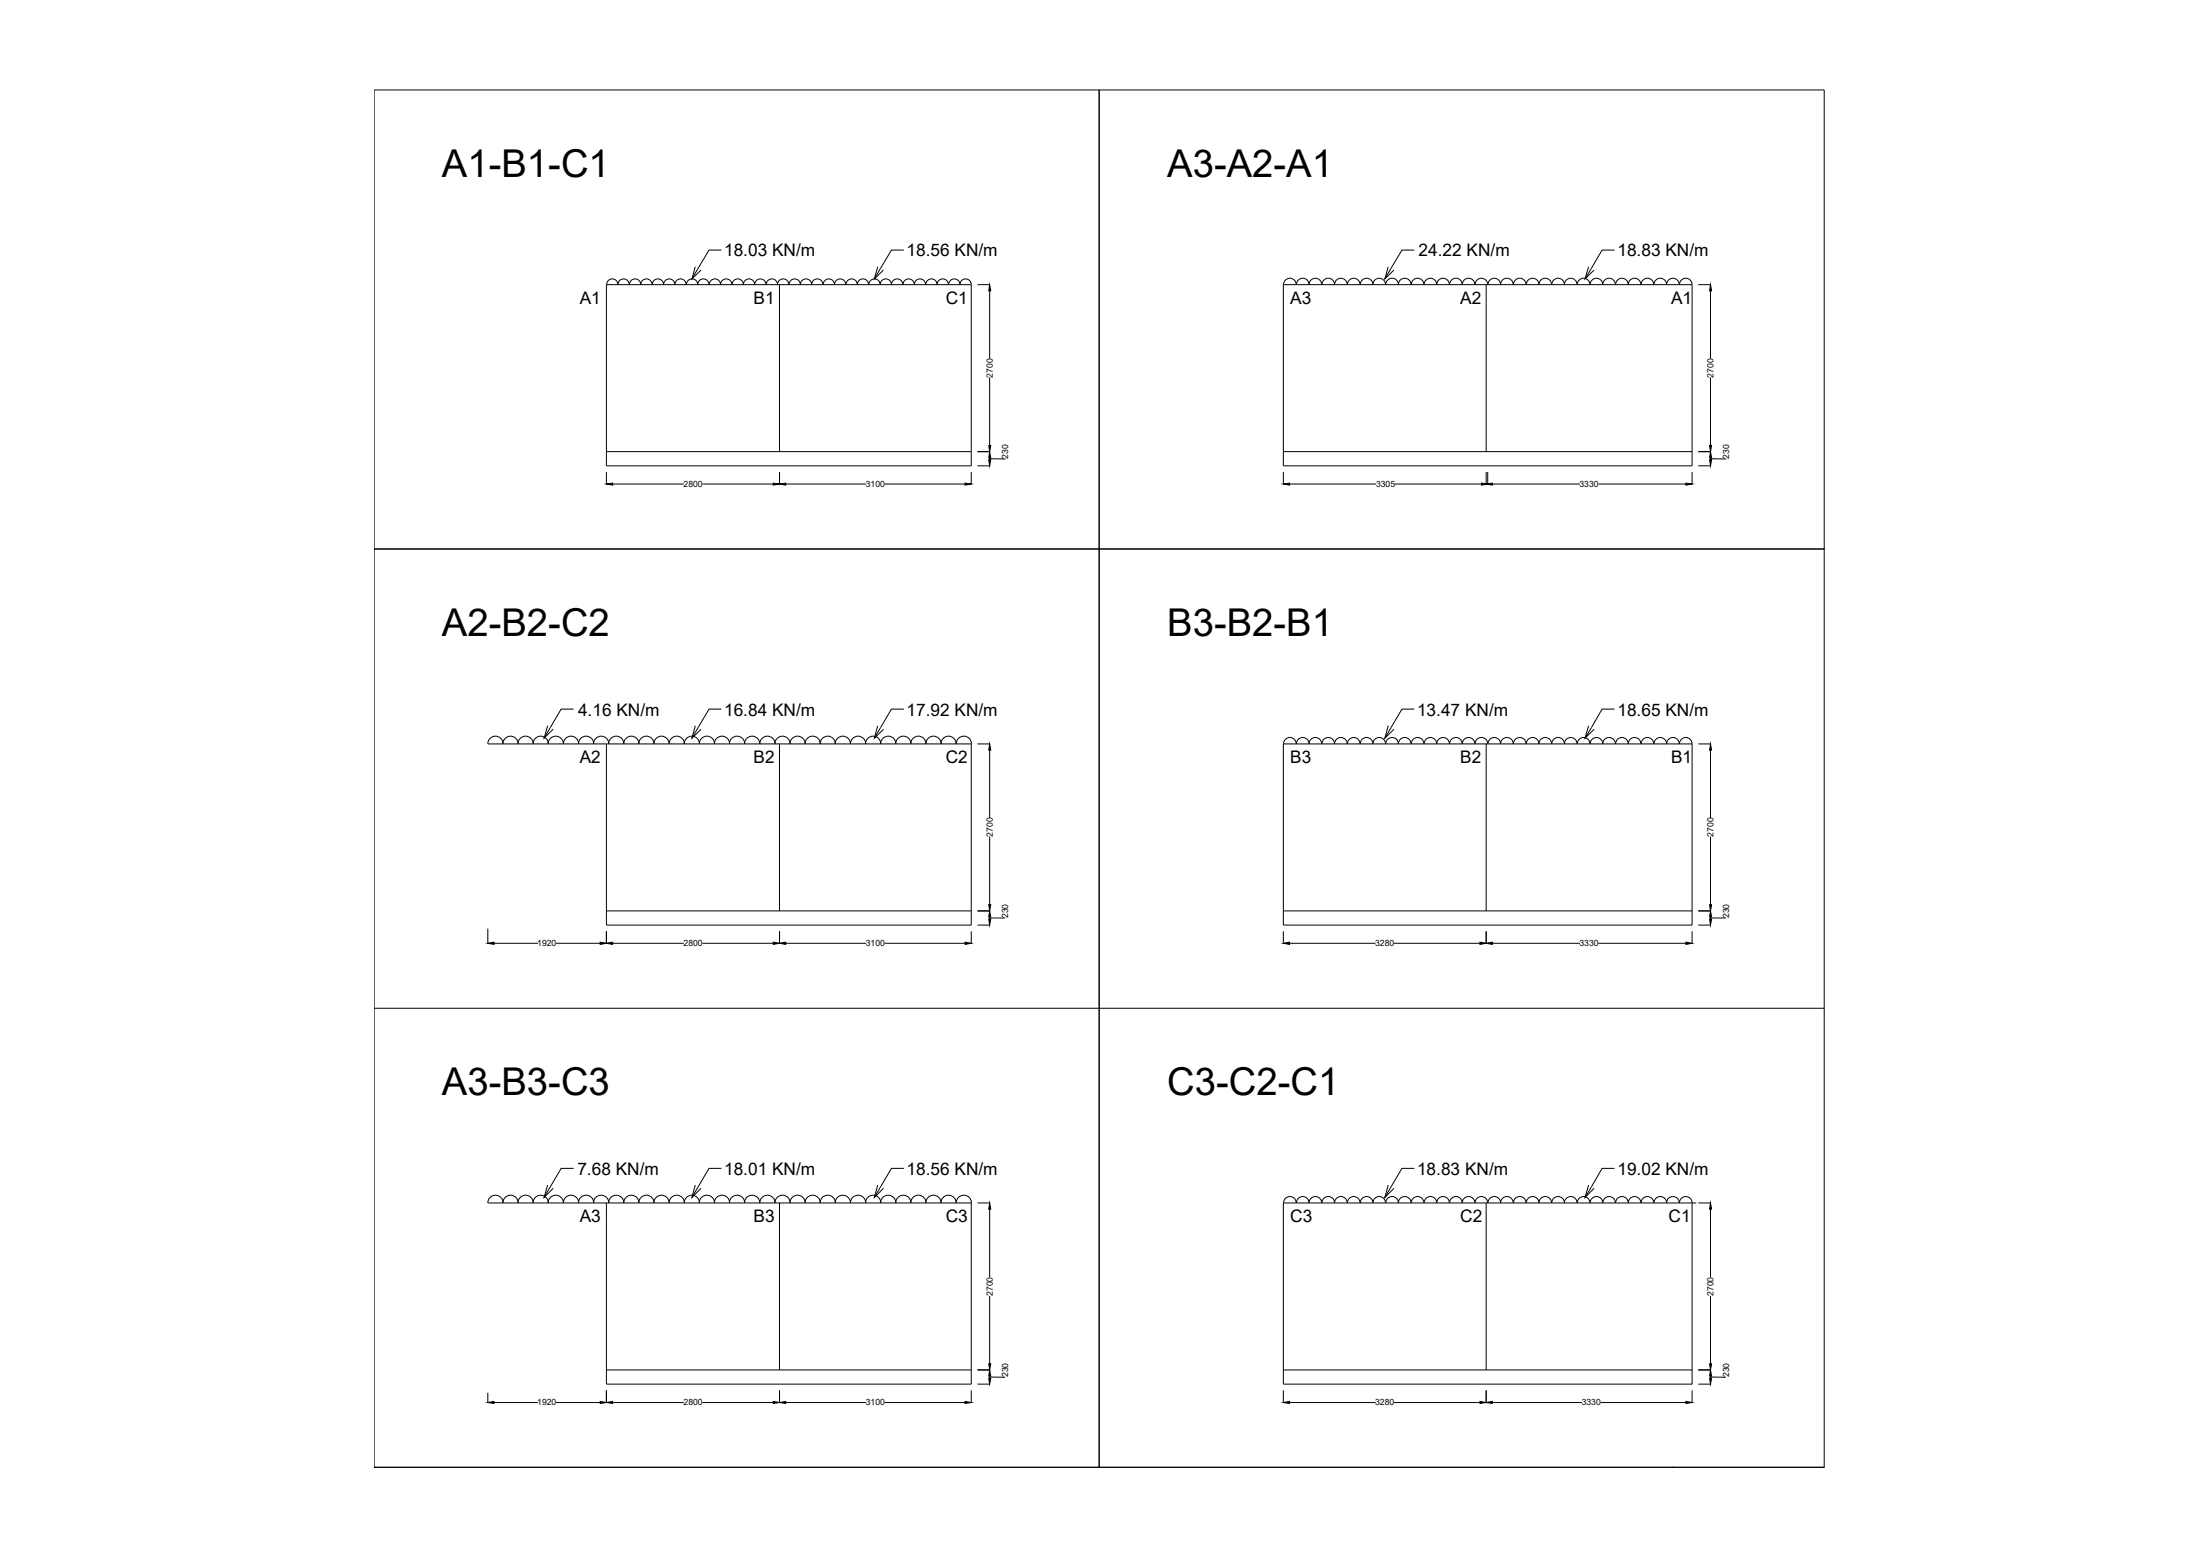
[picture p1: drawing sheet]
<svg xmlns="http://www.w3.org/2000/svg" width="420mm" height="297mm" viewBox="0 0 420 297" stroke-linecap="round" stroke-linejoin="round" font-family="sans-serif">
<!-- layer: 0 -->
<g fill="none" stroke="#000" stroke-width=".19">
<path d="M71.4 17.2h277v87.6h-138.5v-87.6v87.6h-138.5zM115.8 54.3v34.6h69.7v-34.6M115.8 54.3h69.7M115.9 54.3a1.08 1.08 0 0 1 1-1.1 1.08 1.08 0 0 1 1.1 1.1 1.08 1.08 0 0 1 1.1-1.1 1.08 1.08 0 0 1 1.1 1.1M120.2 54.3a1.08 1.08 0 0 1 1.1-1.1 1.08 1.08 0 0 1 1.1 1.1 1.08 1.08 0 0 1 1.1-1.1 1.08 1.08 0 0 1 1 1.1M124.6 54.3a1.08 1.08 0 0 1 1.1-1.1 1.08 1.08 0 0 1 1 1.1 1.08 1.08 0 0 1 1.1-1.1 1.08 1.08 0 0 1 1.1 1.1 1.08 1.08 0 0 1 1.1-1.1 1.08 1.08 0 0 1 1 1.1M131.1 54.3a1.08 1.08 0 0 1 1.1-1.1 1.08 1.08 0 0 1 1.1 1.1 1.08 1.08 0 0 1 1-1.1 1.08 1.08 0 0 1 1.1 1.1M132.8 50.9l-.6 2.3 1.7-1.7M135.5 54.3a1.08 1.08 0 0 1 1-1.1 1.08 1.08 0 0 1 1.1 1.1 1.08 1.08 0 0 1 1.1-1.1 1.08 1.08 0 0 1 1.1 1.1M137.8 47.7h-2.4l-3.2 5.5M139.8 54.3a1.08 1.08 0 0 1 1.1-1.1 1.08 1.08 0 0 1 1.1 1.1 1.08 1.08 0 0 1 1.1-1.1 1.08 1.08 0 0 1 1 1.1 1.08 1.08 0 0 1 1.1-1.1 1.08 1.08 0 0 1 1.1 1.1M146.3 54.3a1.08 1.08 0 0 1 1.1-1.1 1.08 1.08 0 0 1 1.1 1.1 1.08 1.08 0 0 1 1.1-1.1 1.08 1.08 0 0 1 1.1 1.1"/>
<path d="M148.9 54.3v31.9M150.7 54.3a1.08 1.08 0 0 1 1.1-1.1 1.08 1.08 0 0 1 1.1 1.1 1.08 1.08 0 0 1 1-1.1 1.08 1.08 0 0 1 1.1 1.1 1.08 1.08 0 0 1 1.1-1.1 1.08 1.08 0 0 1 1.1 1.1M157.2 54.3a1.08 1.08 0 0 1 1.1-1.1 1.08 1.08 0 0 1 1.1 1.1 1.08 1.08 0 0 1 1.1-1.1 1.08 1.08 0 0 1 1 1.1M161.6 54.3a1.08 1.08 0 0 1 1.1-1.1 1.08 1.08 0 0 1 1 1.1 1.08 1.08 0 0 1 1.1-1.1 1.08 1.08 0 0 1 1.1 1.1M165.9 54.3a1.08 1.08 0 0 1 1.1-1.1 1.08 1.08 0 0 1 1.1 1.1 1.08 1.08 0 0 1 1.1-1.1 1.08 1.08 0 0 1 1.1 1.1 1.08 1.08 0 0 1 1-1.1 1.08 1.08 0 0 1 1.1 1.1M167.6 50.9l-.6 2.3 1.7-1.7M172.5 54.3a1.08 1.08 0 0 1 1-1.1 1.08 1.08 0 0 1 1.1 1.1 1.08 1.08 0 0 1 1.1-1.1 1.08 1.08 0 0 1 1.1 1.1M172.6 47.7h-2.3l-3.3 5.5M176.8 54.3a1.08 1.08 0 0 1 1.1-1.1 1.08 1.08 0 0 1 1.1 1.1 1.08 1.08 0 0 1 1.1-1.1 1.08 1.08 0 0 1 1 1.1M181.2 54.3a1.08 1.08 0 0 1 1.1-1.1 1.08 1.08 0 0 1 1 1.1 1.08 1.08 0 0 1 1.1-1.1 1.08 1.08 0 0 1 1.1 1.1M186.7 54.3h2.3M189 55.5v13"/>
<path d="M245.1 54.3h78.1v34.6h-78.1zM245.1 54.3a1.21 1.21 0 0 1 1.2-1.2 1.21 1.21 0 0 1 1.3 1.2M247.6 54.3a1.21 1.21 0 0 1 1.2-1.2 1.21 1.21 0 0 1 1.2 1.2 1.21 1.21 0 0 1 1.2-1.2 1.21 1.21 0 0 1 1.2 1.2M252.5 54.3a1.21 1.21 0 0 1 1.2-1.2 1.21 1.21 0 0 1 1.2 1.2 1.21 1.21 0 0 1 1.2-1.2 1.21 1.21 0 0 1 1.2 1.2M257.3 54.3a1.21 1.21 0 0 1 1.2-1.2 1.21 1.21 0 0 1 1.2 1.2M259.8 54.3a1.21 1.21 0 0 1 1.2-1.2 1.21 1.21 0 0 1 1.2 1.2 1.21 1.21 0 0 1 1.2-1.2 1.21 1.21 0 0 1 1.2 1.2M264.7 54.3a1.21 1.21 0 0 1 1.2-1.2 1.21 1.21 0 0 1 1.2 1.2 1.21 1.21 0 0 1 1.2-1.2 1.21 1.21 0 0 1 1.2 1.2M265.1 50.9l-.6 2.3 1.7-1.7M269.5 54.3a1.21 1.21 0 0 1 1.2-1.2 1.21 1.21 0 0 1 1.2 1.2 1.23 1.23 0 0 1 1.3-1.2 1.23 1.23 0 0 1 1.2 1.2 1.21 1.21 0 0 1 1.2-1.2 1.21 1.21 0 0 1 1.2 1.2 1.23 1.23 0 0 1 1.2-1.2 1.23 1.23 0 0 1 1.3 1.2 1.21 1.21 0 0 1 1.2-1.2 1.21 1.21 0 0 1 1.2 1.2M270.1 47.7h-2.4l-3.2 5.5M281.7 54.3a1.21 1.21 0 0 1 1.2-1.2 1.21 1.21 0 0 1 1.2 1.2M283.8 54.3v31.9"/>
<path d="M284.2 54.3a1.21 1.21 0 0 1 1.2-1.2 1.21 1.21 0 0 1 1.2 1.2 1.21 1.21 0 0 1 1.2-1.2 1.21 1.21 0 0 1 1.2 1.2M289 54.3a1.21 1.21 0 0 1 1.2-1.2 1.21 1.21 0 0 1 1.3 1.2M291.5 54.3a1.21 1.21 0 0 1 1.2-1.2 1.21 1.21 0 0 1 1.2 1.2 1.21 1.21 0 0 1 1.2-1.2 1.21 1.21 0 0 1 1.2 1.2M296.4 54.3a1.21 1.21 0 0 1 1.2-1.2 1.21 1.21 0 0 1 1.2 1.2 1.21 1.21 0 0 1 1.2-1.2 1.21 1.21 0 0 1 1.2 1.2M301.2 54.3a1.21 1.21 0 0 1 1.2-1.2 1.21 1.21 0 0 1 1.2 1.2M303.4 50.9l-.7 2.3 1.7-1.7M303.7 54.3a1.21 1.21 0 0 1 1.2-1.2 1.21 1.21 0 0 1 1.2 1.2 1.21 1.21 0 0 1 1.2-1.2 1.21 1.21 0 0 1 1.2 1.2 1.23 1.23 0 0 1 1.2-1.2 1.23 1.23 0 0 1 1.3 1.2 1.21 1.21 0 0 1 1.2-1.2 1.21 1.21 0 0 1 1.2 1.2 1.23 1.23 0 0 1 1.2-1.2 1.23 1.23 0 0 1 1.2 1.2M308.3 47.7h-2.3l-3.3 5.5M315.9 54.3a1.21 1.21 0 0 1 1.2-1.2 1.21 1.21 0 0 1 1.2 1.2 1.21 1.21 0 0 1 1.2-1.2 1.21 1.21 0 0 1 1.2 1.2M320.7 54.3a1.21 1.21 0 0 1 1.3-1.2 1.21 1.21 0 0 1 1.2 1.2M324.3 54.3h2.4M326.7 55.5v13"/>
<path d="M189 72v13M326.7 72v13M115.8 90.1v2.3M115.8 86.2h69.7M117 92.4h13.6M134.1 92.4h13.6M148.9 90.1v2.3M150.1 92.4h15.3M168.9 92.4h15.4M185.5 90.1v2.3M186.7 86.2h2.3M186.7 88.9h2.3"/>
<path d="M189 87.6h3M189 87.4v.3M245.1 90.1v2.3M245.1 86.2h78.1M246.3 92.4h16.5M266.4 92.4h16.5M283.8 90.1v2.3M284.1 90.1v2.3M285 92.4h16.7M305.3 92.4h16.7M323.2 90.1v2.3M324.3 86.2h2.4"/>
<path d="M324.3 88.9h2.4M326.7 87.6h2.9M326.7 87.4v.3M71.4 104.8h138.5v175.3h-138.5zM209.9 104.8h138.5v175.3h-138.5zM104.6 138.5l-.7 2.4 1.7-1.7M109.5 135.4h-2.3l-3.3 5.5M132.8 138.5l-.6 2.4 1.7-1.7M137.8 135.4h-2.4l-3.2 5.5M167.6 138.5l-.6 2.4 1.7-1.7M172.6 135.4h-2.3l-3.3 5.5M265.1 138.5l-.6 2.4 1.7-1.7"/>
<path d="M270.1 135.4h-2.4l-3.2 5.5M303.4 138.5l-.7 2.4 1.7-1.7M308.3 135.4h-2.3l-3.3 5.5M98.9 142a1.46 1.46 0 0 1 1.5-1.5 1.46 1.46 0 0 1 1.4 1.5M99 142a1.44 1.44 0 0 0-1.5-1.5 1.44 1.44 0 0 0-1.4 1.5 1.46 1.46 0 0 0-1.5-1.5 1.46 1.46 0 0 0-1.4 1.5h92.3v34.6h-69.7v-34.6M101.8 142a1.46 1.46 0 0 1 1.5-1.5 1.46 1.46 0 0 1 1.4 1.5M104.7 142a1.46 1.46 0 0 1 1.4-1.5 1.46 1.46 0 0 1 1.5 1.5 1.46 1.46 0 0 1 1.5-1.5 1.46 1.46 0 0 1 1.4 1.5M110.5 142a1.46 1.46 0 0 1 1.4-1.5 1.46 1.46 0 0 1 1.5 1.5M113.4 142a1.46 1.46 0 0 1 1.4-1.5 1.46 1.46 0 0 1 1.5 1.5M116.2 142a1.46 1.46 0 0 1 1.5-1.5 1.46 1.46 0 0 1 1.5 1.5M119.1 142a1.46 1.46 0 0 1 1.5-1.5 1.46 1.46 0 0 1 1.4 1.5M122 142a1.46 1.46 0 0 1 1.5-1.5 1.46 1.46 0 0 1 1.4 1.5"/>
<path d="M124.9 142a1.46 1.46 0 0 1 1.4-1.5 1.46 1.46 0 0 1 1.5 1.5 1.46 1.46 0 0 1 1.5-1.5 1.46 1.46 0 0 1 1.4 1.5M130.7 142a1.46 1.46 0 0 1 1.4-1.5 1.46 1.46 0 0 1 1.5 1.5M133.5 142a1.46 1.46 0 0 1 1.5-1.5 1.46 1.46 0 0 1 1.5 1.5M136.4 142a1.46 1.46 0 0 1 1.5-1.5 1.46 1.46 0 0 1 1.4 1.5M139.3 142a1.46 1.46 0 0 1 1.5-1.5 1.46 1.46 0 0 1 1.4 1.5M142.2 142a1.46 1.46 0 0 1 1.4-1.5 1.46 1.46 0 0 1 1.5 1.5 1.46 1.46 0 0 1 1.5-1.5 1.46 1.46 0 0 1 1.4 1.5M148 142a1.46 1.46 0 0 1 1.4-1.5 1.46 1.46 0 0 1 1.5 1.5M148.9 142v31.9M150.9 142a1.46 1.46 0 0 1 1.4-1.5 1.46 1.46 0 0 1 1.5 1.5M153.7 142a1.46 1.46 0 0 1 1.5-1.5 1.46 1.46 0 0 1 1.5 1.5M156.6 142a1.46 1.46 0 0 1 1.5-1.5 1.46 1.46 0 0 1 1.4 1.5 1.44 1.44 0 0 1 1.5-1.5 1.44 1.44 0 0 1 1.4 1.5 1.46 1.46 0 0 1 1.5-1.5 1.46 1.46 0 0 1 1.4 1.5M165.3 142a1.46 1.46 0 0 1 1.5-1.5 1.46 1.46 0 0 1 1.4 1.5"/>
<path d="M168.2 142a1.46 1.46 0 0 1 1.4-1.5 1.46 1.46 0 0 1 1.5 1.5M171.1 142a1.46 1.46 0 0 1 1.4-1.5 1.46 1.46 0 0 1 1.5 1.5M173.9 142a1.46 1.46 0 0 1 1.5-1.5 1.46 1.46 0 0 1 1.5 1.5M176.8 142a1.46 1.46 0 0 1 1.5-1.5 1.46 1.46 0 0 1 1.4 1.5 1.44 1.44 0 0 1 1.5-1.5 1.44 1.44 0 0 1 1.4 1.5 1.46 1.46 0 0 1 1.5-1.5 1.46 1.46 0 0 1 1.4 1.5M186.7 142h2.3M189 143.2v13M189 159.7v13M245.1 142h78.1v34.6h-78.1zM245.1 142a1.21 1.21 0 0 1 1.2-1.2 1.21 1.21 0 0 1 1.3 1.2M247.6 142a1.21 1.21 0 0 1 1.2-1.2 1.21 1.21 0 0 1 1.2 1.2 1.21 1.21 0 0 1 1.2-1.2 1.21 1.21 0 0 1 1.2 1.2M252.5 142a1.21 1.21 0 0 1 1.2-1.2 1.21 1.21 0 0 1 1.2 1.2 1.21 1.21 0 0 1 1.2-1.2 1.21 1.21 0 0 1 1.2 1.2M257.3 142a1.21 1.21 0 0 1 1.2-1.2 1.21 1.21 0 0 1 1.2 1.2"/>
<path d="M259.8 142a1.21 1.21 0 0 1 1.2-1.2 1.21 1.21 0 0 1 1.2 1.2 1.21 1.21 0 0 1 1.2-1.2 1.21 1.21 0 0 1 1.2 1.2M264.7 142a1.21 1.21 0 0 1 1.2-1.2 1.21 1.21 0 0 1 1.2 1.2 1.21 1.21 0 0 1 1.2-1.2 1.21 1.21 0 0 1 1.2 1.2M269.5 142a1.21 1.21 0 0 1 1.2-1.2 1.21 1.21 0 0 1 1.2 1.2 1.23 1.23 0 0 1 1.3-1.2 1.23 1.23 0 0 1 1.2 1.2 1.21 1.21 0 0 1 1.2-1.2 1.21 1.21 0 0 1 1.2 1.2 1.23 1.23 0 0 1 1.2-1.2 1.23 1.23 0 0 1 1.3 1.2 1.21 1.21 0 0 1 1.2-1.2 1.21 1.21 0 0 1 1.2 1.2M281.7 142a1.21 1.21 0 0 1 1.2-1.2 1.21 1.21 0 0 1 1.2 1.2M283.8 142v31.9M284.2 142a1.21 1.21 0 0 1 1.2-1.2 1.21 1.21 0 0 1 1.2 1.2 1.21 1.21 0 0 1 1.2-1.2 1.21 1.21 0 0 1 1.2 1.2M289 142a1.21 1.21 0 0 1 1.2-1.2 1.21 1.21 0 0 1 1.3 1.2M291.5 142a1.21 1.21 0 0 1 1.2-1.2 1.21 1.21 0 0 1 1.2 1.2 1.21 1.21 0 0 1 1.2-1.2 1.21 1.21 0 0 1 1.2 1.2M296.4 142a1.21 1.21 0 0 1 1.2-1.2 1.21 1.21 0 0 1 1.2 1.2 1.21 1.21 0 0 1 1.2-1.2 1.21 1.21 0 0 1 1.2 1.2M301.2 142a1.21 1.21 0 0 1 1.2-1.2 1.21 1.21 0 0 1 1.2 1.2M303.7 142a1.21 1.21 0 0 1 1.2-1.2 1.21 1.21 0 0 1 1.2 1.2 1.21 1.21 0 0 1 1.2-1.2 1.21 1.21 0 0 1 1.2 1.2 1.23 1.23 0 0 1 1.2-1.2 1.23 1.23 0 0 1 1.3 1.2 1.21 1.21 0 0 1 1.2-1.2 1.21 1.21 0 0 1 1.2 1.2 1.23 1.23 0 0 1 1.2-1.2 1.23 1.23 0 0 1 1.2 1.2M315.9 142a1.21 1.21 0 0 1 1.2-1.2 1.21 1.21 0 0 1 1.2 1.2 1.21 1.21 0 0 1 1.2-1.2 1.21 1.21 0 0 1 1.2 1.2"/>
<path d="M320.7 142a1.21 1.21 0 0 1 1.3-1.2 1.21 1.21 0 0 1 1.2 1.2M324.3 142h2.4M326.7 143.2v13M326.7 159.7v13M93.2 177.3v2.8M115.8 177.8v2.3M115.8 173.9h69.7M148.9 177.8v2.3M185.5 177.8v2.3M186.7 173.9h2.3M186.7 176.6h2.3M189 175v.4"/>
<path d="M189 175.2h3M245.1 177.8v2.3M245.1 173.9h78.1M283.8 177.8v2.3M323.2 177.8v2.3M324.3 173.9h2.4M324.3 176.6h2.4M326.7 175v.4M326.7 175.2h2.9M71.4 192.5h277M94.3 180.1h8.5M106.2 180.1h8.4"/>
<path d="M117 180.1h13.6M134.1 180.1h13.6M150.1 180.1h15.3M168.9 180.1h15.4M246.3 180.1h16.4M266.2 180.1h16.4M285 180.1h16.7M305.3 180.1h16.7M93.2 229.6a1.46 1.46 0 0 1 1.4-1.4 1.46 1.46 0 0 1 1.5 1.4 1.44 1.44 0 0 1 1.4-1.4 1.44 1.44 0 0 1 1.5 1.4M93.2 229.6h92.3v34.6h-69.7v-34.6M98.9 229.6a1.46 1.46 0 0 1 1.5-1.4 1.46 1.46 0 0 1 1.4 1.4M101.8 229.6a1.46 1.46 0 0 1 1.5-1.4 1.46 1.46 0 0 1 1.4 1.4"/>
<path d="M104.6 226.2l-.7 2.4 1.7-1.7M104.7 229.6a1.46 1.46 0 0 1 1.4-1.4 1.46 1.46 0 0 1 1.5 1.4 1.46 1.46 0 0 1 1.5-1.4 1.46 1.46 0 0 1 1.4 1.4M109.5 223h-2.3l-3.3 5.6M110.5 229.6a1.46 1.46 0 0 1 1.4-1.4 1.46 1.46 0 0 1 1.5 1.4M113.4 229.6a1.46 1.46 0 0 1 1.4-1.4 1.46 1.46 0 0 1 1.5 1.4M116.2 229.6a1.46 1.46 0 0 1 1.5-1.4 1.46 1.46 0 0 1 1.5 1.4M119.1 229.6a1.46 1.46 0 0 1 1.5-1.4 1.46 1.46 0 0 1 1.4 1.4M122 229.6a1.46 1.46 0 0 1 1.5-1.4 1.46 1.46 0 0 1 1.4 1.4M124.9 229.6a1.46 1.46 0 0 1 1.4-1.4 1.46 1.46 0 0 1 1.5 1.4 1.46 1.46 0 0 1 1.5-1.4 1.46 1.46 0 0 1 1.4 1.4M130.7 229.6a1.46 1.46 0 0 1 1.4-1.4 1.46 1.46 0 0 1 1.5 1.4M132.8 226.2l-.6 2.4 1.7-1.7M133.5 229.6a1.46 1.46 0 0 1 1.5-1.4 1.46 1.46 0 0 1 1.5 1.4"/>
<path d="M136.4 229.6a1.46 1.46 0 0 1 1.5-1.4 1.46 1.46 0 0 1 1.4 1.4M137.8 223h-2.4l-3.2 5.6M139.3 229.6a1.46 1.46 0 0 1 1.5-1.4 1.46 1.46 0 0 1 1.4 1.4M142.2 229.6a1.46 1.46 0 0 1 1.4-1.4 1.46 1.46 0 0 1 1.5 1.4 1.46 1.46 0 0 1 1.5-1.4 1.46 1.46 0 0 1 1.4 1.4M148 229.6a1.46 1.46 0 0 1 1.4-1.4 1.46 1.46 0 0 1 1.5 1.4M148.9 229.6v31.9M150.9 229.6a1.46 1.46 0 0 1 1.4-1.4 1.46 1.46 0 0 1 1.5 1.4M153.7 229.6a1.46 1.46 0 0 1 1.5-1.4 1.46 1.46 0 0 1 1.5 1.4M156.6 229.6a1.46 1.46 0 0 1 1.5-1.4 1.46 1.46 0 0 1 1.4 1.4 1.44 1.44 0 0 1 1.5-1.4 1.44 1.44 0 0 1 1.4 1.4 1.46 1.46 0 0 1 1.5-1.4 1.46 1.46 0 0 1 1.4 1.4M165.3 229.6a1.46 1.46 0 0 1 1.5-1.4 1.46 1.46 0 0 1 1.4 1.4M167.6 226.2l-.6 2.4 1.7-1.7M168.2 229.6a1.46 1.46 0 0 1 1.4-1.4 1.46 1.46 0 0 1 1.5 1.4"/>
<path d="M171.1 229.6a1.46 1.46 0 0 1 1.4-1.4 1.46 1.46 0 0 1 1.5 1.4M172.6 223h-2.3l-3.3 5.6M173.9 229.6a1.46 1.46 0 0 1 1.5-1.4 1.46 1.46 0 0 1 1.5 1.4M176.8 229.6a1.46 1.46 0 0 1 1.5-1.4 1.46 1.46 0 0 1 1.4 1.4 1.44 1.44 0 0 1 1.5-1.4 1.44 1.44 0 0 1 1.4 1.4 1.46 1.46 0 0 1 1.5-1.4 1.46 1.46 0 0 1 1.4 1.4M186.7 229.6h2.3M189 230.8v13M245.1 229.6a1.21 1.21 0 0 1 1.2-1.2 1.21 1.21 0 0 1 1.3 1.2M247.6 229.6a1.21 1.21 0 0 1 1.2-1.2 1.21 1.21 0 0 1 1.2 1.2 1.21 1.21 0 0 1 1.2-1.2 1.21 1.21 0 0 1 1.2 1.2M252.5 229.6a1.21 1.21 0 0 1 1.2-1.2 1.21 1.21 0 0 1 1.2 1.2 1.21 1.21 0 0 1 1.2-1.2 1.21 1.21 0 0 1 1.2 1.2M257.3 229.6a1.21 1.21 0 0 1 1.2-1.2 1.21 1.21 0 0 1 1.2 1.2M259.8 229.6a1.21 1.21 0 0 1 1.2-1.2 1.21 1.21 0 0 1 1.2 1.2 1.21 1.21 0 0 1 1.2-1.2 1.21 1.21 0 0 1 1.2 1.2M264.7 229.6a1.21 1.21 0 0 1 1.2-1.2 1.21 1.21 0 0 1 1.2 1.2 1.21 1.21 0 0 1 1.2-1.2 1.21 1.21 0 0 1 1.2 1.2"/>
<path d="M265.1 226.2l-.6 2.4 1.7-1.7M269.5 229.6a1.21 1.21 0 0 1 1.2-1.2 1.21 1.21 0 0 1 1.2 1.2 1.23 1.23 0 0 1 1.3-1.2 1.23 1.23 0 0 1 1.2 1.2 1.21 1.21 0 0 1 1.2-1.2 1.21 1.21 0 0 1 1.2 1.2 1.23 1.23 0 0 1 1.2-1.2 1.23 1.23 0 0 1 1.3 1.2 1.21 1.21 0 0 1 1.2-1.2 1.21 1.21 0 0 1 1.2 1.2M270.1 223h-2.4l-3.2 5.6M281.7 229.6a1.21 1.21 0 0 1 1.2-1.2 1.21 1.21 0 0 1 1.2 1.2M283.8 229.6v31.9M284.2 229.6a1.21 1.21 0 0 1 1.2-1.2 1.21 1.21 0 0 1 1.2 1.2 1.21 1.21 0 0 1 1.2-1.2 1.21 1.21 0 0 1 1.2 1.2M289 229.6a1.21 1.21 0 0 1 1.2-1.2 1.21 1.21 0 0 1 1.3 1.2M291.5 229.6a1.21 1.21 0 0 1 1.2-1.2 1.21 1.21 0 0 1 1.2 1.2 1.21 1.21 0 0 1 1.2-1.2 1.21 1.21 0 0 1 1.2 1.2M296.4 229.6a1.21 1.21 0 0 1 1.2-1.2 1.21 1.21 0 0 1 1.2 1.2 1.21 1.21 0 0 1 1.2-1.2 1.21 1.21 0 0 1 1.2 1.2M301.2 229.6a1.21 1.21 0 0 1 1.2-1.2 1.21 1.21 0 0 1 1.2 1.2M303.4 226.2l-.7 2.4 1.7-1.7M303.7 229.6a1.21 1.21 0 0 1 1.2-1.2 1.21 1.21 0 0 1 1.2 1.2 1.21 1.21 0 0 1 1.2-1.2 1.21 1.21 0 0 1 1.2 1.2 1.23 1.23 0 0 1 1.2-1.2 1.23 1.23 0 0 1 1.3 1.2 1.21 1.21 0 0 1 1.2-1.2 1.21 1.21 0 0 1 1.2 1.2 1.23 1.23 0 0 1 1.2-1.2 1.23 1.23 0 0 1 1.2 1.2"/>
<path d="M308.3 223h-2.3l-3.3 5.6M315.9 229.6a1.21 1.21 0 0 1 1.2-1.2 1.21 1.21 0 0 1 1.2 1.2 1.21 1.21 0 0 1 1.2-1.2 1.21 1.21 0 0 1 1.2 1.2M320.7 229.6a1.21 1.21 0 0 1 1.3-1.2 1.21 1.21 0 0 1 1.2 1.2M323.2 229.6v34.6h-78.1v-34.6h78.9M324.3 229.6h2.4M326.7 230.8v13M189 247.4v12.9M326.7 247.4v12.9M93.2 265.9v1.8M94.3 267.7h8.5M106.2 267.7h8.4M115.8 265.4v2.3"/>
<path d="M115.8 261.5h69.7M117 267.7h13.6M134.1 267.7h13.6M148.9 265.4v2.3M150.1 267.7h15.3M168.9 267.7h15.4M185.5 265.4v2.3M186.7 261.5h2.3M186.7 264.2h2.3M189 262.7v.4M189 262.9h3M245.1 265.4v2.3"/>
<path d="M245.1 261.5h78.1M246.3 267.7h16.4M266.2 267.7h16.4M283.8 265.4v2.3M285 267.7h17.1M305.7 267.7h16.3M323.2 265.4v2.3M324.3 261.5h2.4M324.3 264.2h2.4M326.7 262.7v.4M326.7 262.9h2.9M71.4 280.1h.1"/>
<path d="M71.4 280.1h277M319.3 280.1h.1"/>
</g>
<g fill="#000" stroke="#000" stroke-width=".19">
<path d="M189 54.3l.2 1.2h-.4zM326.7 54.3l.2 1.2h-.4zM115.8 92.4l1.2-.2v.4zM147.7 92.2l1.2 .2-1.2 .2zM148.9 92.4l1.2-.2v.4zM184.3 92.2l1.2 .2-1.2 .2zM188.8 85h.4l-.2 1.2zM189 86.2l.2 1.2h-.4zM188.8 87.7h.4l-.2 1.2zM245.1 92.4l1.2-.2v.4zM282.9 92.2l1.2 .2-1.2 .2zM283.8 92.4l1.2-.2v.4z"/>
<path d="M322 92.2l1.2 .2-1.2 .2zM326.5 85h.4l-.2 1.2zM326.7 86.2l.2 1.2h-.4zM326.5 87.7h.4l-.2 1.2zM189 142l.2 1.2h-.4zM326.7 142l.2 1.2h-.4zM93.2 180.1l1.1-.2v.4zM114.6 179.9l1.2 .2-1.2 .2zM115.8 180.1l1.2-.2v.4zM147.7 179.9l1.2 .2-1.2 .2zM148.9 180.1l1.2-.2v.4zM184.3 179.9l1.2 .2-1.2 .2z"/>
<path d="M188.8 172.7h.4l-.2 1.2zM189 173.9l.2 1.1h-.4zM188.8 175.4h.4l-.2 1.2zM245.1 180.1l1.2-.2v.4zM282.6 179.9l1.2 .2-1.2 .2zM283.8 180.1l1.2-.2v.4zM322 179.9l1.2 .2-1.2 .2zM326.5 172.7h.4l-.2 1.2zM326.7 173.9l.2 1.1h-.4zM326.5 175.4h.4l-.2 1.2zM189 229.6l.2 1.2h-.4zM326.7 229.6l.2 1.2h-.4z"/>
<path d="M93.2 267.7l1.1-.2v.4zM114.6 267.5l1.2 .2-1.2 .2zM115.8 267.7l1.2-.2v.4zM147.7 267.5l1.2 .2-1.2 .2zM148.9 267.7l1.2-.2v.4zM184.3 267.5l1.2 .2-1.2 .2zM188.8 260.3h.4l-.2 1.2zM189 261.5l.2 1.2h-.4zM188.8 263.1h.4l-.2 1.1zM245.1 267.7l1.2-.2v.4zM282.6 267.5l1.2 .2-1.2 .2zM283.8 267.7l1.2-.2v.4z"/>
<path d="M322 267.5l1.2 .2-1.2 .2zM326.5 260.3h.4l-.2 1.2zM326.7 261.5l.2 1.2h-.4zM326.5 263.1h.4l-.2 1.1z"/>
</g>
<g font-size="7.3">
<text x="84.4" y="33.8">A1-B1-C1</text>
<text x="222.9" y="33.8">A3-A2-A1</text>
<text x="84.4" y="121.4">A2-B2-C2</text>
<text x="222.9" y="121.4">B3-B2-B1</text>
<text x="84.4" y="209.1">A3-B3-C3</text>
<text x="222.9" y="209.1">C3-C2-C1</text>
</g>
<g font-size="3.3">
<text x="138.3" y="48.9">18.03 KN/m</text>
<text x="173.1" y="48.9">18.56 KN/m</text>
<text x="270.9" y="48.9">24.22 KN/m</text>
<text x="308.9" y="48.9">18.83 KN/m</text>
<text x="110.7" y="57.9">A1</text>
<text x="143.9" y="57.9">B1</text>
<text x="180.6" y="57.9">C1</text>
<text x="246.4" y="57.9">A3</text>
<text x="278.9" y="57.9">A2</text>
<text x="319.1" y="57.9">A1</text>
<text x="110.4" y="136.6">4.16 KN/m</text>
<text x="138.3" y="136.6">16.84 KN/m</text>
<text x="173.1" y="136.6">17.92 KN/m</text>
<text x="270.6" y="136.6">13.47 KN/m</text>
<text x="308.9" y="136.6">18.65 KN/m</text>
<text x="110.7" y="145.6" transform="rotate(-1 110.7 145.6)">A2</text>
<text x="143.9" y="145.6" transform="rotate(-1 143.9 145.6)">B2</text>
<text x="180.6" y="145.6" transform="rotate(-1 180.6 145.6)">C2</text>
<text x="246.4" y="145.6" transform="rotate(-1 246.4 145.6)">B3</text>
<text x="278.9" y="145.6" transform="rotate(-1 278.9 145.6)">B2</text>
<text x="319.1" y="145.6" transform="rotate(-1 319.1 145.6)">B1</text>
<text x="110.3" y="224.2">7.68 KN/m</text>
<text x="138.3" y="224.2">18.01 KN/m</text>
<text x="173.1" y="224.2">18.56 KN/m</text>
<text x="270.6" y="224.2">18.83 KN/m</text>
<text x="308.9" y="224.2">19.02 KN/m</text>
<text x="110.7" y="233.2">A3</text>
<text x="143.9" y="233.2">B3</text>
<text x="180.6" y="233.2">C3</text>
<text x="246.4" y="233.2">C3</text>
<text x="278.9" y="233.2">C2</text>
<text x="318.7" y="233.2">C1</text>
</g>
<g font-size="1.6">
<text x="189.6" y="72.1" transform="rotate(-90 189.6 72.1)">2700</text>
<text x="327.3" y="72.1" transform="rotate(-90 327.3 72.1)">2700</text>
<text x="192.6" y="87.6" transform="rotate(-90 192.6 87.6)">230</text>
<text x="330.2" y="87.6" transform="rotate(-90 330.2 87.6)">230</text>
<text x="130.5" y="93">2800</text>
<text x="165.3" y="93">3100</text>
<text x="262.8" y="93">3305</text>
<text x="301.7" y="93">3330</text>
<text x="189.6" y="159.8" transform="rotate(-90 189.6 159.8)">2700</text>
<text x="327.3" y="159.8" transform="rotate(-90 327.3 159.8)">2700</text>
<text x="192.6" y="175.3" transform="rotate(-90 192.6 175.3)">230</text>
<text x="330.2" y="175.3" transform="rotate(-90 330.2 175.3)">230</text>
<text x="102.6" y="180.7">1920</text>
<text x="130.5" y="180.7">2800</text>
<text x="165.3" y="180.7">3100</text>
<text x="262.6" y="180.7">3280</text>
<text x="301.7" y="180.7">3330</text>
<text x="189.6" y="247.4" transform="rotate(-90 189.6 247.4)">2700</text>
<text x="327.3" y="247.4" transform="rotate(-90 327.3 247.4)">2700</text>
<text x="192.6" y="262.9" transform="rotate(-90 192.6 262.9)">230</text>
<text x="330.2" y="262.9" transform="rotate(-90 330.2 262.9)">230</text>
<text x="102.6" y="268.3">1920</text>
<text x="130.5" y="268.3">2800</text>
<text x="165.3" y="268.3">3100</text>
<text x="262.6" y="268.3">3280</text>
<text x="302.1" y="268.3">3330</text>
</g>
</svg>
